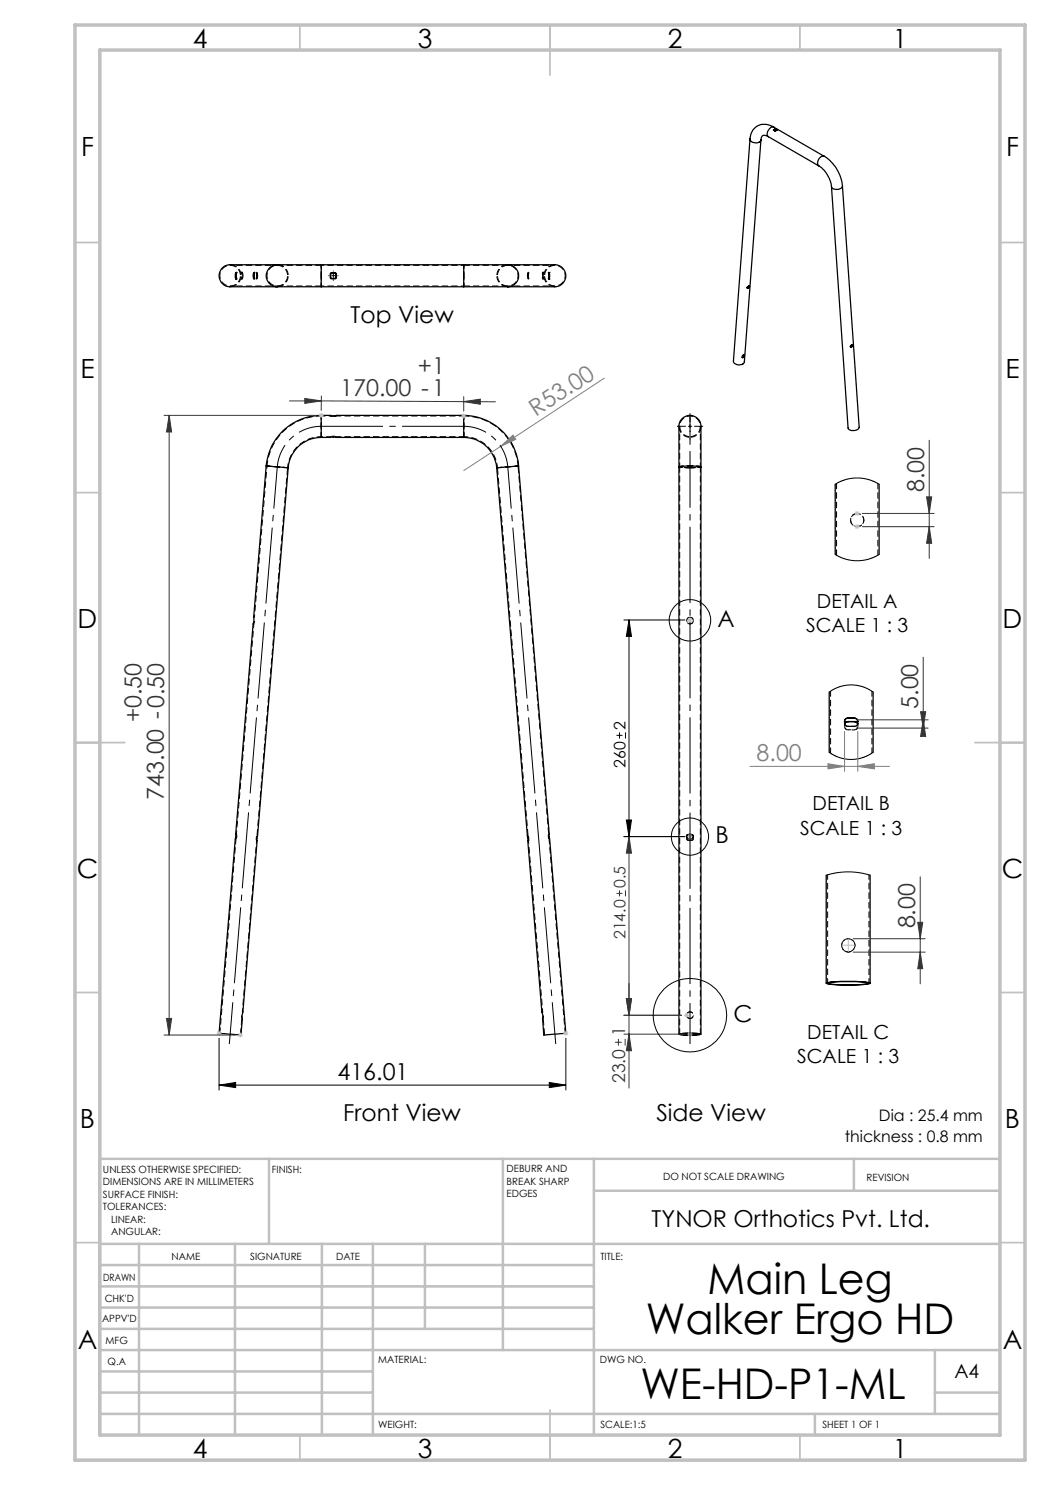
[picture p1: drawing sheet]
<svg xmlns="http://www.w3.org/2000/svg" width="210mm" height="297mm" viewBox="0 0 210 297" stroke-linecap="round" stroke-linejoin="round" font-family="sans-serif">
<g fill="none" stroke="#000" stroke-width=".2" stroke-dasharray="1.3 .6" stroke-linecap="butt">
<path d="M47.2 55.5h.1M47.2 54.8h.1M47.2 55.8h.2M47.2 54.5h.2M47.2 55.5l.1 .3M47.3 54.8l.1-.3M47.3 54.5l-.1 .3M47.4 55.8l-.1-.3M48.3 55.8h.2M48.5 54.5h-.2M50.8 55.8h.1M50.9 54.5h-.1"/>
<path d="M51.2 55.8l.1-.3M51.2 54.5h.1M51.3 55.8h-.1M51.3 54.5l.1 .3M51.3 55.8h.1M51.3 54.5h.1M51.3 54.8l-.1-.3M51.3 54.8h.1M51.3 55.5h.1M51.4 55.5l-.1 .3M51.4 55.5h.1M51.4 54.8h.1"/>
<path d="M51.4 54.5v.3M51.4 55.8l.1-.3M51.4 55.5v.3M51.5 54.8l-.1-.3M55.5 57.2h8.8M64.3 53.1h-8.8M92.8 57.2h8.8M101.6 53.1h-8.8M105.5 54.8l.1-.3M105.6 55.5v.3M105.6 55.8l-.1-.3M105.6 54.5v.3"/>
<path d="M105.6 55.5l.2 .3M105.6 55.5h-.1M105.6 54.8h-.1M105.7 54.8l.1-.3M105.7 54.8h-.1M105.7 55.5h-.1M105.8 54.5l-.2 .3M105.8 55.8h-.2M105.8 54.5h-.2M105.8 55.8l-.1-.3M108.6 55.8h.1M108.7 54.5h-.1"/>
<path d="M109.7 55.8v-.3M109.7 54.5l.1 .3M109.7 54.8v-.3M109.8 55.5l-.1 .3M109.8 55.8h-.1M109.8 54.5h-.1M109.8 55.5h-.1M109.8 54.8h-.1M66.1 83.2v-.1M66.1 87.3v.2M66.1 87.3l.6-.1M66.3 83.3l-.2-.1"/>
<path d="M66.3 83.3v-.2M66.6 87.4h.1M66.7 87.2l.6 .1M66.7 87.2h-.1M67.1 83.3v-.2M67.3 83.2l-.2 .1M67.3 83.2v-.1M67.3 87.5v-.2M137.4 83.3v-.2M137.4 87.2v.2M137.6 83.2v-.1M138 93.5l-2.2-.1a12.3 12.3 0 0 1 4.4 0l-2.2 .1"/>
<path d="M138.4 83.2v-.1M138.6 83.3v-.2M138.6 87.4v-.2M50.6 124.8h.2M50.9 123.5h-.1M138 123.5a.66 .66 0 0 0-.7 .6 .66 .66 0 0 0 .8 .7 .66 .66 0 0 0 .6-.8M168.9 145v-.2M168.9 144.9v.4M168.9 144.8v.1M171.6 144.8v.2M171.6 145.3v-.4M171.6 144.9v-.1"/>
<path d="M47.1 167.7h.1M47.2 166.9h.1M47.2 167.4h.1M47.2 167.2h.2M47.2 167.7l.1-.3M47.3 167.4l.1-.2M47.4 167.2l-.1-.3M51.2 167.7l.1 .4M51.2 167.7h.2M51.3 167.6l-.1 .1M51.3 167.6h.1M51.3 168.1h.1"/>
<path d="M51.4 167.2l-.1 .4M51.4 167.2h.1M105.6 167.2l.2 .4M105.6 167.2h-.1M105.7 168.1h-.1M105.8 167.6v.1M105.8 167.6h-.2M105.8 167.7l-.1 .4M105.8 167.7h-.2M109.7 167.2v-.3M109.7 167.4v-.2M109.8 167.7l-.1-.3"/>
<path d="M109.8 167.2h-.1M109.8 167.4h-.1M109.8 166.9h-.1M109.9 167.7h-.1M137.3 167.6l.1-.1M137.3 167.6v.1M137.3 167.7l.4 .4M137.4 167.5l-.1 .1M137.7 168.1l-.4-.4M137.7 167.7l-.4-.3M138.3 168.1l.4-.4M138.7 167.5v.1"/>
<path d="M138.7 167.7l-.4 .4M138.7 167.4l-.4 .3M138.7 167.7v-.1M138.7 167.6v-.1M168.3 189v.1M168.4 189.2l-.1-.2M169.6 190.4h.2M169.8 190.4h-.3M171 189.3v-.2M171 189.1v-.1M48.4 203.7h.1M48.6 202.4h-.1"/>
<path d="M108.5 203.7h.1M108.5 202.4h-.1M137.4 203.1l-.1-.1M138 203.7h.1M138.1 203.7h-.2M138.7 203.1v-.1"/>
</g>
<g fill="none" stroke="#000" stroke-width=".2" stroke-dasharray="1.3 .6" stroke-dashoffset=".7" stroke-linecap="butt">
<path d="M46 57.2h9.5M55.5 53.1h-9.5M64.3 57.2h28.5M92.8 53.1h-28.5M101.6 57.2h9.4M111 53.1h-9.4M53.4 93.2l-2.5 30.3M50.8 124.8l.1-.6v-.7M169.6 146h1.3M170.9 146h-1.3M170.9 145.3h-1.3M48.4 203.7l-.1-.6 .2-.7"/>
<path d="M108.6 203.7l.1-.7-.2-.6"/>
</g>
<g fill="none" stroke="#000" stroke-width=".2" stroke-dasharray="1.3 .6" stroke-dashoffset=".3" stroke-linecap="butt">
<path d="M47.2 54.8v.7M47.3 55.5v-.7M51.3 55.5v-.7M51.4 54.8v.7M51.5 55.5v-.7M64.3 55.1v-2v4.1v-2.1M92.8 55.1v-2v4.1v-2.1M105.5 55.5v-.7M105.6 54.8v.7M105.7 55.5v-.7M109.7 55.5v-.7M109.8 54.8v.7"/>
<path d="M53.3 93.2l4.4 .3M57.5 93.5l-4.1-.3 4.1 .3M64.3 87.3v-4.1v4.1M64.3 83.1v4.4M67.3 87.3h25.5M92.8 87.3v-4.1v4.1M92.8 83.2h-25.5M92.8 83.1v4.4M99.5 93.5l4.1-.3-4.1 .3M103.7 93.2l-4.3 .3M138 93.5l2.1-.1-1.9-.2-2.3 .2 2.1 .1M171 102.8a1.33 1.33 0 0 1 1.8 1.3 1.33 1.33 0 0 1-2 1.1 1.33 1.33 0 0 1-.2-2.2l.4-.2"/>
<path d="M171.4 102.7a1.33 1.33 0 0 0-1.3 1.3 1.33 1.33 0 0 0 1.5 1.3 1.33 1.33 0 0 0 1.1-1.5M137.7 168.1h.6M138.3 168.1h-.6M138.3 167.7h-.6M165.5 175v21.6M169.3 190.3a1.33 1.33 0 0 0 1.7-1.3 1.33 1.33 0 0 0-2-1.1 1.33 1.33 0 0 0-.1 2.2l.4 .2M170.1 190.3a1.33 1.33 0 0 1-1.8-1.3 1.33 1.33 0 0 1 2-1.1 1.33 1.33 0 0 1 .2 2.2l-.4 .2M173.8 196.6v-21.6"/>
</g>
<path d="M57.5 93.5a6.8 6.8 0 0 1 6.8-6.2M67.1 83.3h-.8M92.8 87.3a6.8 6.8 0 0 1 6.7 6.2M135.9 85.3v8.1M140.1 93.4v-8.1M138.7 124l-.3-.4-.4-.1" fill="none" stroke="#000" stroke-width=".2" stroke-dasharray="1.3 .6" stroke-dashoffset=".4" stroke-linecap="butt"/>
<g fill="none" stroke="#000" stroke-width=".2" stroke-dasharray="1.3 .6" stroke-dashoffset="-.1" stroke-linecap="butt">
<path d="M46 52.9a2.2 2.2 0 0 1 2.2 2.2M48.1 55.1a2.06 2.06 0 0 0-3-1.8 2.06 2.06 0 0 0-.3 3.5 2.06 2.06 0 0 0 3.3-1.3v-.4M48.2 55.1a2.2 2.2 0 0 1-2.2 2.2M55.5 52.9a2.2 2.2 0 0 1 2.2 2.2M57.5 55.1a2.06 2.06 0 0 0-3-1.8 2.06 2.06 0 0 0-.3 3.5 2.06 2.06 0 0 0 3.3-1.3v-.4M57.7 55.1a2.2 2.2 0 0 1-2.2 2.2M99.4 55.1a2.2 2.2 0 0 0 2.2 2.2M99.5 55.1a2.06 2.06 0 0 1 3-1.8 2.06 2.06 0 0 1 .3 3.5 2.06 2.06 0 0 1-3.3-1.3v-.4M101.6 52.9a2.2 2.2 0 0 0-2.2 2.2M108.8 55.1a2.2 2.2 0 0 0 2.2 2.2M108.9 55.1a2.06 2.06 0 0 1 3-1.8 2.06 2.06 0 0 1 .3 3.5 2.06 2.06 0 0 1-3.2-1.3l-.1-.4M111 52.9a2.2 2.2 0 0 0-2.2 2.2"/>
<path d="M99.5 93.5l6.1 73.7M138 87.5a2.2 2.2 0 0 1-2.2-2.2M138 87.3a2.07 2.07 0 0 0 1.9-3 2.07 2.07 0 0 0-3.6-.3 2.07 2.07 0 0 0 1.4 3.3h.3M140.2 85.3a2.2 2.2 0 0 1-2.2 2.2M51.4 167.2l6.1-73.7M109.7 166.9l-6.1-73.7M48.1 207l.3-3.3M108.6 203.7l.3 3.3"/>
</g>
<path d="M105.7 168.1l2.8 34.3M48.5 202.4l2.8-34.3" fill="none" stroke="#000" stroke-width=".2" stroke-dasharray="1.3 .6" stroke-dashoffset=".6" stroke-linecap="butt"/>
<path d="M48.5 55.1l-.2-.6v1.3l.2-.7M48.6 55.1l-.2 .7v-1.3l.2 .6M50.9 55.1v-.6l-.1 .5 .1 .8v-.7M108.5 55.1l.1-.6-.2 .5 .2 .8-.1-.7M108.6 55.1l.1 .7-.2-.6 .2-.7-.1 .6M166.1 138.2v12.4M174.4 150.6v-12.4M47.2 167.7l-3.2 38.9M113 206.6l-3.2-38.9" fill="none" stroke="#000" stroke-width=".2" stroke-dasharray="1.3 .6" stroke-dashoffset=".2" stroke-linecap="butt"/>
<g fill="none" stroke="#000" stroke-width=".2" stroke-dasharray="1.3 .6" stroke-dashoffset=".5" stroke-linecap="butt">
<path d="M64.3 55.1v2.2M64.3 52.9v2.2M92.8 55.1v2.2M92.8 52.9v2.2M138 93.5l-2.2-.1M140.2 93.4l-2.2 .1M50.8 124.8l-3.5 42.1M138 123.5a.66 .66 0 0 1 .6 .9 .66 .66 0 0 1-1.1 .2 .66 .66 0 0 1 .3-1.1h.2M168.9 145.3l.2 .4 .5 .3M169.6 146l-.4-.2-.3-.5M169.6 145.3a.65 .65 0 0 1-.7-.7M170.9 146a.68 .68 0 0 0 .7-.7"/>
<path d="M171.6 145.3l-.2 .4-.5 .3M171.6 144.6l-.2 .4-.5 .3M138 203.7a.66 .66 0 0 0 .6-.9 .66 .66 0 0 0-1.1-.2 .66 .66 0 0 0 .3 1.1h.2M138 203.7a.66 .66 0 0 1-.6-.9 .66 .66 0 0 1 1.1-.2 .66 .66 0 0 1-.3 1.1h-.2"/>
</g>
<path d="M64.3 83.2a10.9 10.9 0 0 0-10.9 10M103.6 93.2a10.9 10.9 0 0 0-10.8-10M135.9 93.4v113.4M167.3 96.7v14.3M175.6 111v-14.3M140.1 206.8v-113.4" fill="none" stroke="#000" stroke-width=".2" stroke-dasharray="1.3 .6" stroke-dashoffset=".1" stroke-linecap="butt"/>
<path d="M64.3 87.3h1.8M66.1 83.2h-1.8M172.7 103.7a1.32 1.32 0 0 0-1.3-1" fill="none" stroke="#000" stroke-width=".2" stroke-dasharray="1.3 .6" stroke-dashoffset=".9" stroke-linecap="butt"/>
<g fill="none" stroke="#000" stroke-width=".25">
<path d="M150 27.8l-3.3 44.4a1.2 1.2 0 0 0 1 .8 1.2 1.2 0 0 0 1.2-.6l3.3-44.4M150 27.8a1.22 1.22 0 0 0 1 .8 1.22 1.22 0 0 0 1.2-.6M153.7 27.3l-.2-.1a.77 .77 0 0 0-.9-.1 .77 .77 0 0 0-.4 .9M153.7 27.3l10 5.9M154.7 26l.3 .2 .4-.2M154.7 26h.1M154.8 25.4l10 5.9a7.8 7.8 0 0 1 3.7 5.9M154.8 25.4a2.94 2.94 0 0 0-3.2-.3 2.94 2.94 0 0 0-1.6 2.7M154.8 25.4a1.26 1.26 0 0 0-1.1 1.9M154.9 25.9v.3M155 25.8h.1M155 25.8l-.3 .2"/>
<path d="M155 25.9l-.3 .1M155 25.9h.1M155 25.8v.1M155.1 25.8l.3 .2M155.1 25.9l.3 .1M155.1 25.8v.1M155.4 26h.1M163.7 33.2a5.9 5.9 0 0 1 2.6 4.2M164.9 31.3a1.29 1.29 0 0 0-1.2 1.9M168.5 37.2l3.3 48.3a1.37 1.37 0 0 1-2.2 .1l-3.3-48.2M168.5 37.2a1.31 1.31 0 0 1-2.2 .2M47.1 55.5l.1 .3"/>
<path d="M47.1 54.8v.7M47.1 54.8h.1M47.1 55.5h.1M47.2 55.5v.3M47.2 54.8v.7M47.2 55.8h.1M47.2 54.5v.3M47.2 54.5h.1M47.2 54.5l-.1 .3M50.8 54.5v1.3l-.2-.6zM55.5 52.9h8.7M55.5 57.4h8.7"/>
<path d="M55.5 52.9h-9.5a2.2 2.2 0 0 0-2.2 2.3 2.2 2.2 0 0 0 2.2 2.2h9.5M55.5 52.9a2.2 2.2 0 0 0-2.3 2.3 2.2 2.2 0 0 0 2.3 2.2M64.2 52.9v4.5M64.2 57.4h28.5M64.2 52.9h28.5M66.1 54.6h1.1v1.1h-1.1zM92.7 52.9h8.8M92.7 57.4h8.8M92.7 52.9v4.5M101.5 52.9h9.4a2.2 2.2 0 0 1 2.3 2.3 2.2 2.2 0 0 1-2.3 2.2h-9.4M101.5 52.9a2.2 2.2 0 0 1 2.2 2.3 2.2 2.2 0 0 1-2.2 2.2M109.8 54.5h.1"/>
<path d="M109.8 54.5v.3M109.8 55.8h.1M109.8 54.5l.1 .3M109.8 54.8v.7M109.8 55.5v.3M109.8 54.8h.1M109.8 55.5h.1M109.9 55.5l-.1 .3M109.9 54.8v.7M149.4 57.6h.1M149.5 57.6h.1M149.8 57.5l-.3 .1"/>
<path d="M149.8 57.5h.1M149.9 57.3l-.1 .2M149.9 57.1v.2M149.9 57.2h.1M149.9 57.3h.1M149.9 57.2l-.4 .2v.2M149.9 57.2v.1M148.5 71.1l.2-.1a.28 .28 0 0 1 .1 .4 .28 .28 0 0 1-.4 0zM148.8 71v.3l-.4 .2M170.1 69.4h.1M170.2 69.4h.1M170.4 69.3l-.2 .1"/>
<path d="M170.4 69.3h.1M170.5 69.3l-.2 .1M170.5 69l-.1 .3M170.5 69l.1 .1M170.5 69h-.1a.24 .24 0 0 0-.3 .1 .24 .24 0 0 0 .2 .3M170.5 69h.1M170.6 69.1l-.1 .2M53.2 93.2l-2.5 30.3 .1 .5-.2 .8-3.5 42.1M53.2 93.2l4.4 .4M57.6 93.6l-6.1 73.6-.1 .4v.5l-3.2 38.9-4.4-.3 3.4-39.8M64.2 87.5a6.6 6.6 0 0 0-6.6 6.1M64.2 83.1a11.1 11.1 0 0 0-11 10.1"/>
<path d="M64.2 87.5h28.5M64.2 83.1v4.4M64.2 83.1h1.9M66.1 83.1h.1M66.1 83.1h1.1M67.2 83.1h.1M67.2 83.1h25.5M92.7 87.5a6.6 6.6 0 0 1 6.6 6.1M92.7 83.1a11.1 11.1 0 0 1 11 10.1M92.7 83.1v4.4M99.3 93.6l6.2 73.6M103.7 93.2l6.2 73.7-.1 .5 .1 .3 3.3 39-4.4 .3-.4-4.6"/>
<path d="M103.7 93.2l-4.4 .4M135.8 93.4v-7a2.6 2.6 0 0 1 2.2-3.3 2.59 2.59 0 0 1 2.2 3.3v7M135.8 93.4l1.5-.2 2.9 .2M135.8 93.4v113.4M140.2 93.4v113.4M167 96.9v14M175.8 96.9v14M165.8 138.4v12.1M174.6 138.4v12.1M168.9 144.3a.92 .92 0 0 0 .4 .9 .92 .92 0 0 0 .9 .1 1.08 1.08 0 0 0 1.4-.7v-.3M169.6 143.6h1.3M169.6 143.6a.65 .65 0 0 0-.7 .7"/>
<path d="M169.6 144.3l-.4 .1-.3 .4M169.6 144.3h1.3M169.6 143.6h-.2a.6 .6 0 0 0-.5 .7M169.6 144.3l-.4 .2-.3 .3M169.6 144.3h.1M169.6 143.6h.1M170.9 143.6l.4 .1 .3 .6M170.9 144.3l.4 .1 .2 .4-.2-.3zM170.9 143.6a.65 .65 0 0 1 .7 .7M170.9 144.3h.1M170.9 143.6h.1M47.1 166.9h.1"/>
<path d="M105.5 167.2l.1 .9M105.5 167.2h.1M105.6 168.1h.1M105.6 168.1l2.8 34.3M137.3 167.2a.62 .62 0 0 0 1 .5h.2l.1-.5M137.4 167.3l.3-.1-.4 .3zM137.7 166.9h.6M137.7 166.9l-.3 .1-.1 .2M137.7 167.2h.6M137.7 167.2h.1M137.7 166.9h.1M138.3 166.9l.3 .3"/>
<path d="M138.3 167.2l.3 .3zM138.3 167.2h.1M138.3 166.9h.1M165.2 175v21.6M174 175v21.6M165.2 196.6a30.5 30.5 0 0 1 8.8 0v.1a27.5 27.5 0 0 1-8.8 0zM165.6 196.6a29.6 29.6 0 0 1 8.1 0l.1 .1a27 27 0 0 1-8.3 0zM135.8 206.8l1.1-.1h2.1l1.2 .1-1.2 .2h-2.1zM135.9 206.8h.2a12.5 12.5 0 0 1 4 0l-.4 .1a10.6 10.6 0 0 1-3.8-.1z"/>
<circle cx="66.7" cy="55.1" r=".59"/>
</g>
<path d="M167 96.9l1.8-.9 2-.4h1.2l1.4 .2 1.4 .5 1 .6M167 110.9l1.7 .8 2.1 .4h1.2l1.5-.2 1.4-.5 .9-.5M165.8 138.4l1-.6 1.1-.5 2-.3h1.2l1.4 .3 1.1 .5 1 .6M165.8 150.5l1.9 1 2.4 .4 1.2-.1 1.2-.3 2.1-1M165.2 175l1.9-.4 1.9-.2 2.8 .1 2.2 .5" fill="none" stroke="#000" stroke-width=".2"/>
<path d="M120.9 75.6l-28.2 18.5M100.1 89.3l2.5-2.3 .6 .9z" fill="none" stroke="#808080" stroke-width=".2"/>
<g fill="none" stroke="#c0c0c0" stroke-width=".35">
<path d="M60 5v5M110 5v10M160 5v5M15 48.5h5M200 48.5h5M15 98.5h5M200 98.5h5M15 148.5h10M195 148.5h10M15 198.5h5M200 198.5h5M15 248.5h5"/>
<path d="M200 248.5h5M60 287v5M110 282v10M160 287v5"/>
</g>
<g fill="none" stroke="#c0c0c0" stroke-width=".5">
<path d="M53.8 231.8v17M100.6 231.8v38.2M118.8 231.8v55.2M118.8 238.2h81.2M170.8 231.8v6.4M200 231.8h-180v55.2M20 248.8h180M20 257.3h98.8M20 253h98.8M27.8 248.8v38.2M47 248.8v38.2M64.4 248.8v38.2"/>
<path d="M74.6 248.8v38.2M85 248.8v17M20 265.8h98.8M20 261.5h98.8M20 278.5h54.6M20 274.3h54.6M20 270h180M187 278.5h13M187 270v12.8M20 282.8h180M163 282.8v4.2"/>
</g>
<path d="M15 5h190v287h-190zM20 10h180v277h-180z" fill="none" stroke="#c0c0c0" stroke-width=".7"/>
<path d="M100.1 89.3l2.5-2.3 .6 .9z" fill="#808080"/>
<path d="M32.8 83.1h30.5M33.8 83.1l.5 3.3h-1zM33.8 83.1v123.9M32.8 207h14.3" fill="none" stroke="#353535" stroke-width=".2"/>
<g fill="none" stroke="#c0c0c0" stroke-width=".2">
<path d="M63.7 83.1h1M63.9 82.7l.7 .7M64.2 82.6v1M64.6 82.7l-.7 .7M92.3 83.2h.9M92.4 82.9l.7 .7M92.7 82.7v1M93.1 82.9l-.7 .7M43.3 206.7h1M43.5 206.3l.7 .7M43.8 206.2v.9M44.2 206.3l-.7 .7"/>
<path d="M47.6 207h1M47.7 206.7l.7 .7M48.1 206.5v1M48.4 206.7l-.7 .7M112.6 206.7h1.1M112.8 206.3l.7 .7M113.2 206.2v.9M113.5 206.3l-.7 .7"/>
</g>
<path d="M33.8 83.1l.5 3.3h-1z" fill="#353535"/>
<path d="M33.3 203.7h1l-.5 3.3z" fill="none" stroke="#353535" stroke-width=".2"/>
<path d="M33.3 203.7h1l-.5 3.3z" fill="#353535"/>
<path d="M61 79.7l3.2 .5-3.2 .5zM64.3 79.2l-.1 2.9M92.7 79.3v2.9M57.9 80.2h6.3M64.2 80.2l34.9 .2" fill="none" stroke="#353535" stroke-width=".2"/>
<path d="M61 79.7l3.2 .5-3.2 .5z" fill="#353535"/>
<path d="M92.7 80.3l3.4-.5v1.1z" fill="none" stroke="#353535" stroke-width=".2"/>
<path d="M92.7 80.3l3.4-.5v1.1z" fill="#353535"/>
<path d="M43.8 217l3.3-.5v1zM43.8 207.6v10.4M43.8 217h69.4M109.9 216.5l3.3 .5-3.3 .5zM113.2 207.6v10.4" fill="none" stroke="#000" stroke-width=".2"/>
<path d="M43.8 217l3.3-.5v1zM109.9 216.5l3.3 .5-3.3 .5z" fill="#000"/>
<path d="M125.8 196.7v20.9M123 208.5h1.4M123.7 207.8v1.3M124.8 206.8h12.2M124.8 203.1h11.5M125 207.8v1.3M125.8 206.8l.5 3.3h-1z" fill="none" stroke="#353535" stroke-width=".2"/>
<path d="M64.3 85.3a8.8 8.8 0 0 0-8.8 8.1M101.6 93.4a8.8 8.8 0 0 0-8.8-8.1" fill="none" stroke="#000" stroke-width=".2" stroke-dasharray="15.2 1.3 1.3 1.3" stroke-dashoffset="10.6" stroke-linecap="butt"/>
<g fill="none" stroke="#c0c0c0" stroke-width=".2">
<path d="M137.5 124h1M137.6 123.6l.7 .8M138 123.5v1M138.3 123.6l-.7 .8M137.5 167.3h1M137.6 167l.7 .7M138 166.8v1M138.3 167l-.7 .7M136.8 203.1h1M137 202.7l.7 .7M137.3 202.6v.9M137.5 206.8h1"/>
<path d="M137.6 206.5l.7 .7M137.7 202.7l-.7 .7M138 206.3v1M138.3 206.5l-.7 .7"/>
</g>
<path d="M64.3 85.3h28.5" fill="none" stroke="#000" stroke-width=".2" stroke-dasharray="15.2 1.3 1.3 1.3" stroke-dashoffset="2.9" stroke-linecap="butt"/>
<path d="M55.5 93.4l-9.6 115.4M101.6 93.4l9.5 115.4" fill="none" stroke="#000" stroke-width=".2" stroke-dasharray="15.2 1.3 1.3 1.3" stroke-dashoffset="6.9" stroke-linecap="butt"/>
<path d="M65.8 55.1h-.1M66.7 55.1v-.4M66.7 55.1h-.4M66.7 55.1v.4M66.7 55.1h.4M66.7 54.3v-.2M66.7 56v.1M67.5 55.1h.2" fill="none" stroke="#000" stroke-width=".2" stroke-dasharray="15.2 1.3 1.3 1.3" stroke-linecap="butt"/>
<path d="M138 166.9v.8" fill="none" stroke="#c0c0c0" stroke-width=".2" stroke-dasharray="15.2 1.3 1.3 1.3" stroke-linecap="butt"/>
<path d="M125.8 206.8l.5 3.3h-1z" fill="#353535"/>
<path d="M125.3 199.7h1l-.5 3.4z" fill="none" stroke="#353535" stroke-width=".2"/>
<path d="M125.3 199.7h1l-.5 3.4z" fill="#353535"/>
<path d="M123.3 178.7h1.2M123.9 178.1v1.2M124.8 167.3h12.2M125.1 178.1v1.2M125.8 167.3v35.8M125.3 199.7h1l-.5 3.4zM124.8 203.1h11.5" fill="none" stroke="#353535" stroke-width=".2"/>
<path d="M125.3 199.7h1l-.5 3.4z" fill="#353535"/>
<path d="M125.8 167.3l.5 3.3h-1z" fill="none" stroke="#353535" stroke-width=".2"/>
<path d="M125.8 167.3l.5 3.3h-1z" fill="#353535"/>
<g fill="none" stroke="#000" stroke-width=".2">
<path d="M124.8 124h12.2M125.8 124l.5 3.3h-1zM125.8 124v43.3M123.3 147.1h1.2M123.9 146.5v1.2M125.1 146.5v1.2M124.8 167.3h12.2M125.3 164h1l-.5 3.3z"/>
<circle cx="138" cy="124.1" r="4.1"/>
<circle cx="138" cy="167.3" r="3.7"/>
<circle cx="138" cy="203" r="7.4"/>
</g>
<path d="M125.8 124l.5 3.3h-1zM125.3 164h1l-.5 3.3z" fill="#000"/>
<path d="M185.3 99.4h1l-.5 3.3zM185.8 88v23.7M172.4 102.7h14.4M172.4 105.3h14.4" fill="none" stroke="#353535" stroke-width=".2"/>
<path d="M170.9 102.7h1M170.9 105.3h1M171.1 102.3l.7 .7M171.1 105l.7 .7M171.4 102.2v1M171.4 104.8v1M171.8 102.3l-.7 .7M171.8 105l-.7 .7" fill="none" stroke="#c0c0c0" stroke-width=".2"/>
<path d="M138 93.4v115.4" fill="none" stroke="#000" stroke-width=".2" stroke-dasharray="15.2 1.3 1.3 1.3" stroke-dashoffset="7" stroke-linecap="butt"/>
<path d="M138 83.3v10.1" fill="none" stroke="#000" stroke-width=".2" stroke-dasharray="15.2 1.3 1.3 1.3" stroke-dashoffset="12.1" stroke-linecap="butt"/>
<path d="M137.2 85.3h-1.8M138 85.3v-.5M138 85.3h-.4M138 85.3v.4M138 85.3h.4M138 84.4v-1.8M138 86.1v1.8M138.8 85.3h1.8" fill="none" stroke="#000" stroke-width=".2" stroke-dasharray="15.2 1.3 1.3 1.3" stroke-linecap="butt"/>
<path d="M185.3 99.4h1l-.5 3.3z" fill="#353535"/>
<path d="M185.8 105.3l.5 3.4h-1z" fill="none" stroke="#353535" stroke-width=".2"/>
<path d="M185.8 105.3l.5 3.4h-1z" fill="#353535"/>
<path d="M184.6 131.4v14.2M171.2 144h14.4M171.2 145.6h14.4M184.6 144l.5 3.3h-1z" fill="none" stroke="#353535" stroke-width=".2"/>
<path d="M184.6 144l.5 3.3h-1z" fill="#353535"/>
<path d="M184.1 142.3h1l-.5 3.3z" fill="none" stroke="#353535" stroke-width=".2"/>
<path d="M184.1 142.3h1l-.5 3.3z" fill="#353535"/>
<path d="M150 153.3h27.9M165.6 152.7l3.3 .6-3.3 .5zM168.9 146.3v8M171.6 146.3v8" fill="none" stroke="#808080" stroke-width=".2"/>
<path d="M165.6 152.7l3.3 .6-3.3 .5z" fill="#808080"/>
<path d="M171.6 153.3l3.3-.6v1.1z" fill="none" stroke="#808080" stroke-width=".2"/>
<path d="M171.6 153.3l3.3-.6v1.1z" fill="#808080"/>
<path d="M184 175.4v21.4M170.6 190.4h14.4M170.6 187.7h14.4M184 190.4l.5 3.3h-.9z" fill="none" stroke="#353535" stroke-width=".2"/>
<path d="M168.3 189h2.7M169.7 190.4v-2.7" fill="none" stroke="#c0c0c0" stroke-width=".2" stroke-dasharray="15.2 1.3 1.3 1.3" stroke-linecap="butt"/>
<path d="M184 190.4l.5 3.3h-.9z" fill="#353535"/>
<path d="M183.6 184.5h.9l-.5 3.2z" fill="none" stroke="#353535" stroke-width=".2"/>
<path d="M183.6 184.5h.9l-.5 3.2z" fill="#353535"/>
<g font-size="8.5">
<text x="141.5" y="258.8">Main Leg</text>
<text x="129.1" y="266.9">Walker Ergo HD</text>
<text x="128.1" y="279.7">WE-HD-P1-ML</text>
</g>
<g font-size="5.3">
<text x="38.5" y="9.5">4</text>
<text x="83.5" y="9.5">3</text>
<text x="133.5" y="9.5">2</text>
<text x="178.5" y="9.5">1</text>
<text x="16.2" y="31.2">F</text>
<text x="201.2" y="31.2">F</text>
<text x="16.1" y="75.5">E</text>
<text x="201.1" y="75.5">E</text>
<text x="15.5" y="125.5">D</text>
<text x="200.5" y="125.5">D</text>
<text x="15.4" y="175.5">C</text>
<text x="200.4" y="175.5">C</text>
<text x="16" y="225.5">B</text>
<text x="201" y="225.5">B</text>
<text x="15.5" y="269.7">A</text>
<text x="200.5" y="269.7">A</text>
<text x="38.5" y="291.5">4</text>
<text x="83.5" y="291.5">3</text>
<text x="133.5" y="291.5">2</text>
<text x="178.5" y="291.5">1</text>
</g>
<g font-size="4.7">
<text x="70.1" y="64.6">Top View</text>
<text x="143.5" y="125.4">A</text>
<text x="143.1" y="168.7">B</text>
<text x="146.7" y="204.4">C</text>
<text x="67.5" y="216">416.01</text>
<text x="68.6" y="224.3">Front View</text>
<text x="131.3" y="224.3">Side View</text>
<text x="130.3" y="245.3">TYNOR Orthotics Pvt. Ltd.</text>
</g>
<g font-size="4.7" fill="#353535">
<text x="83.6" y="74.7">+1</text>
<text x="68.1" y="79.1">170.00 -1</text>
<text x="184.8" y="98.4" transform="rotate(-90 184.8 98.4)">8.00</text>
<text x="183.6" y="141.8" transform="rotate(-90 183.6 141.8)">5.00</text>
<text x="28.3" y="144.4" transform="rotate(-90 28.3 144.4)">+0.50</text>
<text x="32.8" y="159.9" transform="rotate(-90 32.8 159.9)">743.00 -0.50</text>
<text x="183" y="185.7" transform="rotate(-90 183 185.7)">8.00</text>
</g>
<g font-size="4.7" fill="#808080">
<text x="107.2" y="83.4" transform="rotate(-33 107.2 83.4)">R53.00</text>
<text x="151.3" y="152.2">8.00</text>
</g>
<g font-size="3.9">
<text x="163.4" y="121.6">DETAIL A</text>
<text x="161.2" y="126.4">SCALE 1 : 3</text>
<text x="160" y="166.9">SCALE 1 : 3</text>
<text x="162.5" y="162">DETAIL B</text>
<text x="161.5" y="207.8">DETAIL C</text>
<text x="159.4" y="212.6">SCALE 1 : 3</text>
<text x="190.9" y="275.5">A4</text>
</g>
<g font-size="3.5" fill="#353535">
<text x="125" y="207.3" transform="rotate(-90 125 207.3)">1</text>
<text x="125" y="216.6" transform="rotate(-90 125 216.6)">23.0</text>
</g>
<g font-size="3.2">
<text x="125.1" y="146" transform="rotate(-90 125.1 146)">2</text>
<text x="125.1" y="153.6" transform="rotate(-90 125.1 153.6)">260</text>
<text x="175.8" y="224.3">Dia : 25.4 mm</text>
<text x="169" y="228.5">thickness : 0.8 mm</text>
</g>
<g font-size="3.2" fill="#353535">
<text x="125.1" y="177.6" transform="rotate(-90 125.1 177.6)">0.5</text>
<text x="125.1" y="187.8" transform="rotate(-90 125.1 187.8)">214.0</text>
</g>
<g font-size="2">
<text x="20.6" y="234.6">UNLESS OTHERWISE SPECIFIED:</text>
<text x="20.6" y="237.1">DIMENSIONS ARE IN MILLIMETERS</text>
<text x="20.6" y="239.6">SURFACE FINISH:</text>
<text x="54.4" y="234.6">FINISH:</text>
<text x="101.3" y="234.5">DEBURR AND</text>
<text x="101.3" y="237">BREAK SHARP</text>
<text x="101.3" y="239.5">EDGES</text>
<text x="132.6" y="236">DO NOT SCALE DRAWING</text>
<text x="173.3" y="236.2">REVISION</text>
<text x="20.6" y="242.1">TOLERANCES:</text>
<text x="22.2" y="244.6">LINEAR:</text>
<text x="22.2" y="247.1">ANGULAR:</text>
<text x="34.3" y="252">NAME</text>
<text x="50" y="251.9">SIGNATURE</text>
<text x="67.2" y="251.9">DATE</text>
<text x="120.1" y="251.9">TITLE:</text>
<text x="20.6" y="256.1">DRAWN</text>
<text x="20.9" y="260.3">CHK'D</text>
<text x="20.4" y="264.4">APPV'D</text>
<text x="21.1" y="268.8">MFG</text>
<text x="21.5" y="273">Q.A</text>
<text x="75.6" y="272.5">MATERIAL:</text>
<text x="120" y="272.5">DWG NO.</text>
<text x="75.6" y="285.5">WEIGHT:</text>
<text x="120.1" y="285.6">SCALE:1:5</text>
<text x="164.5" y="285.6">SHEET 1 OF 1</text>
</g>
</svg>
